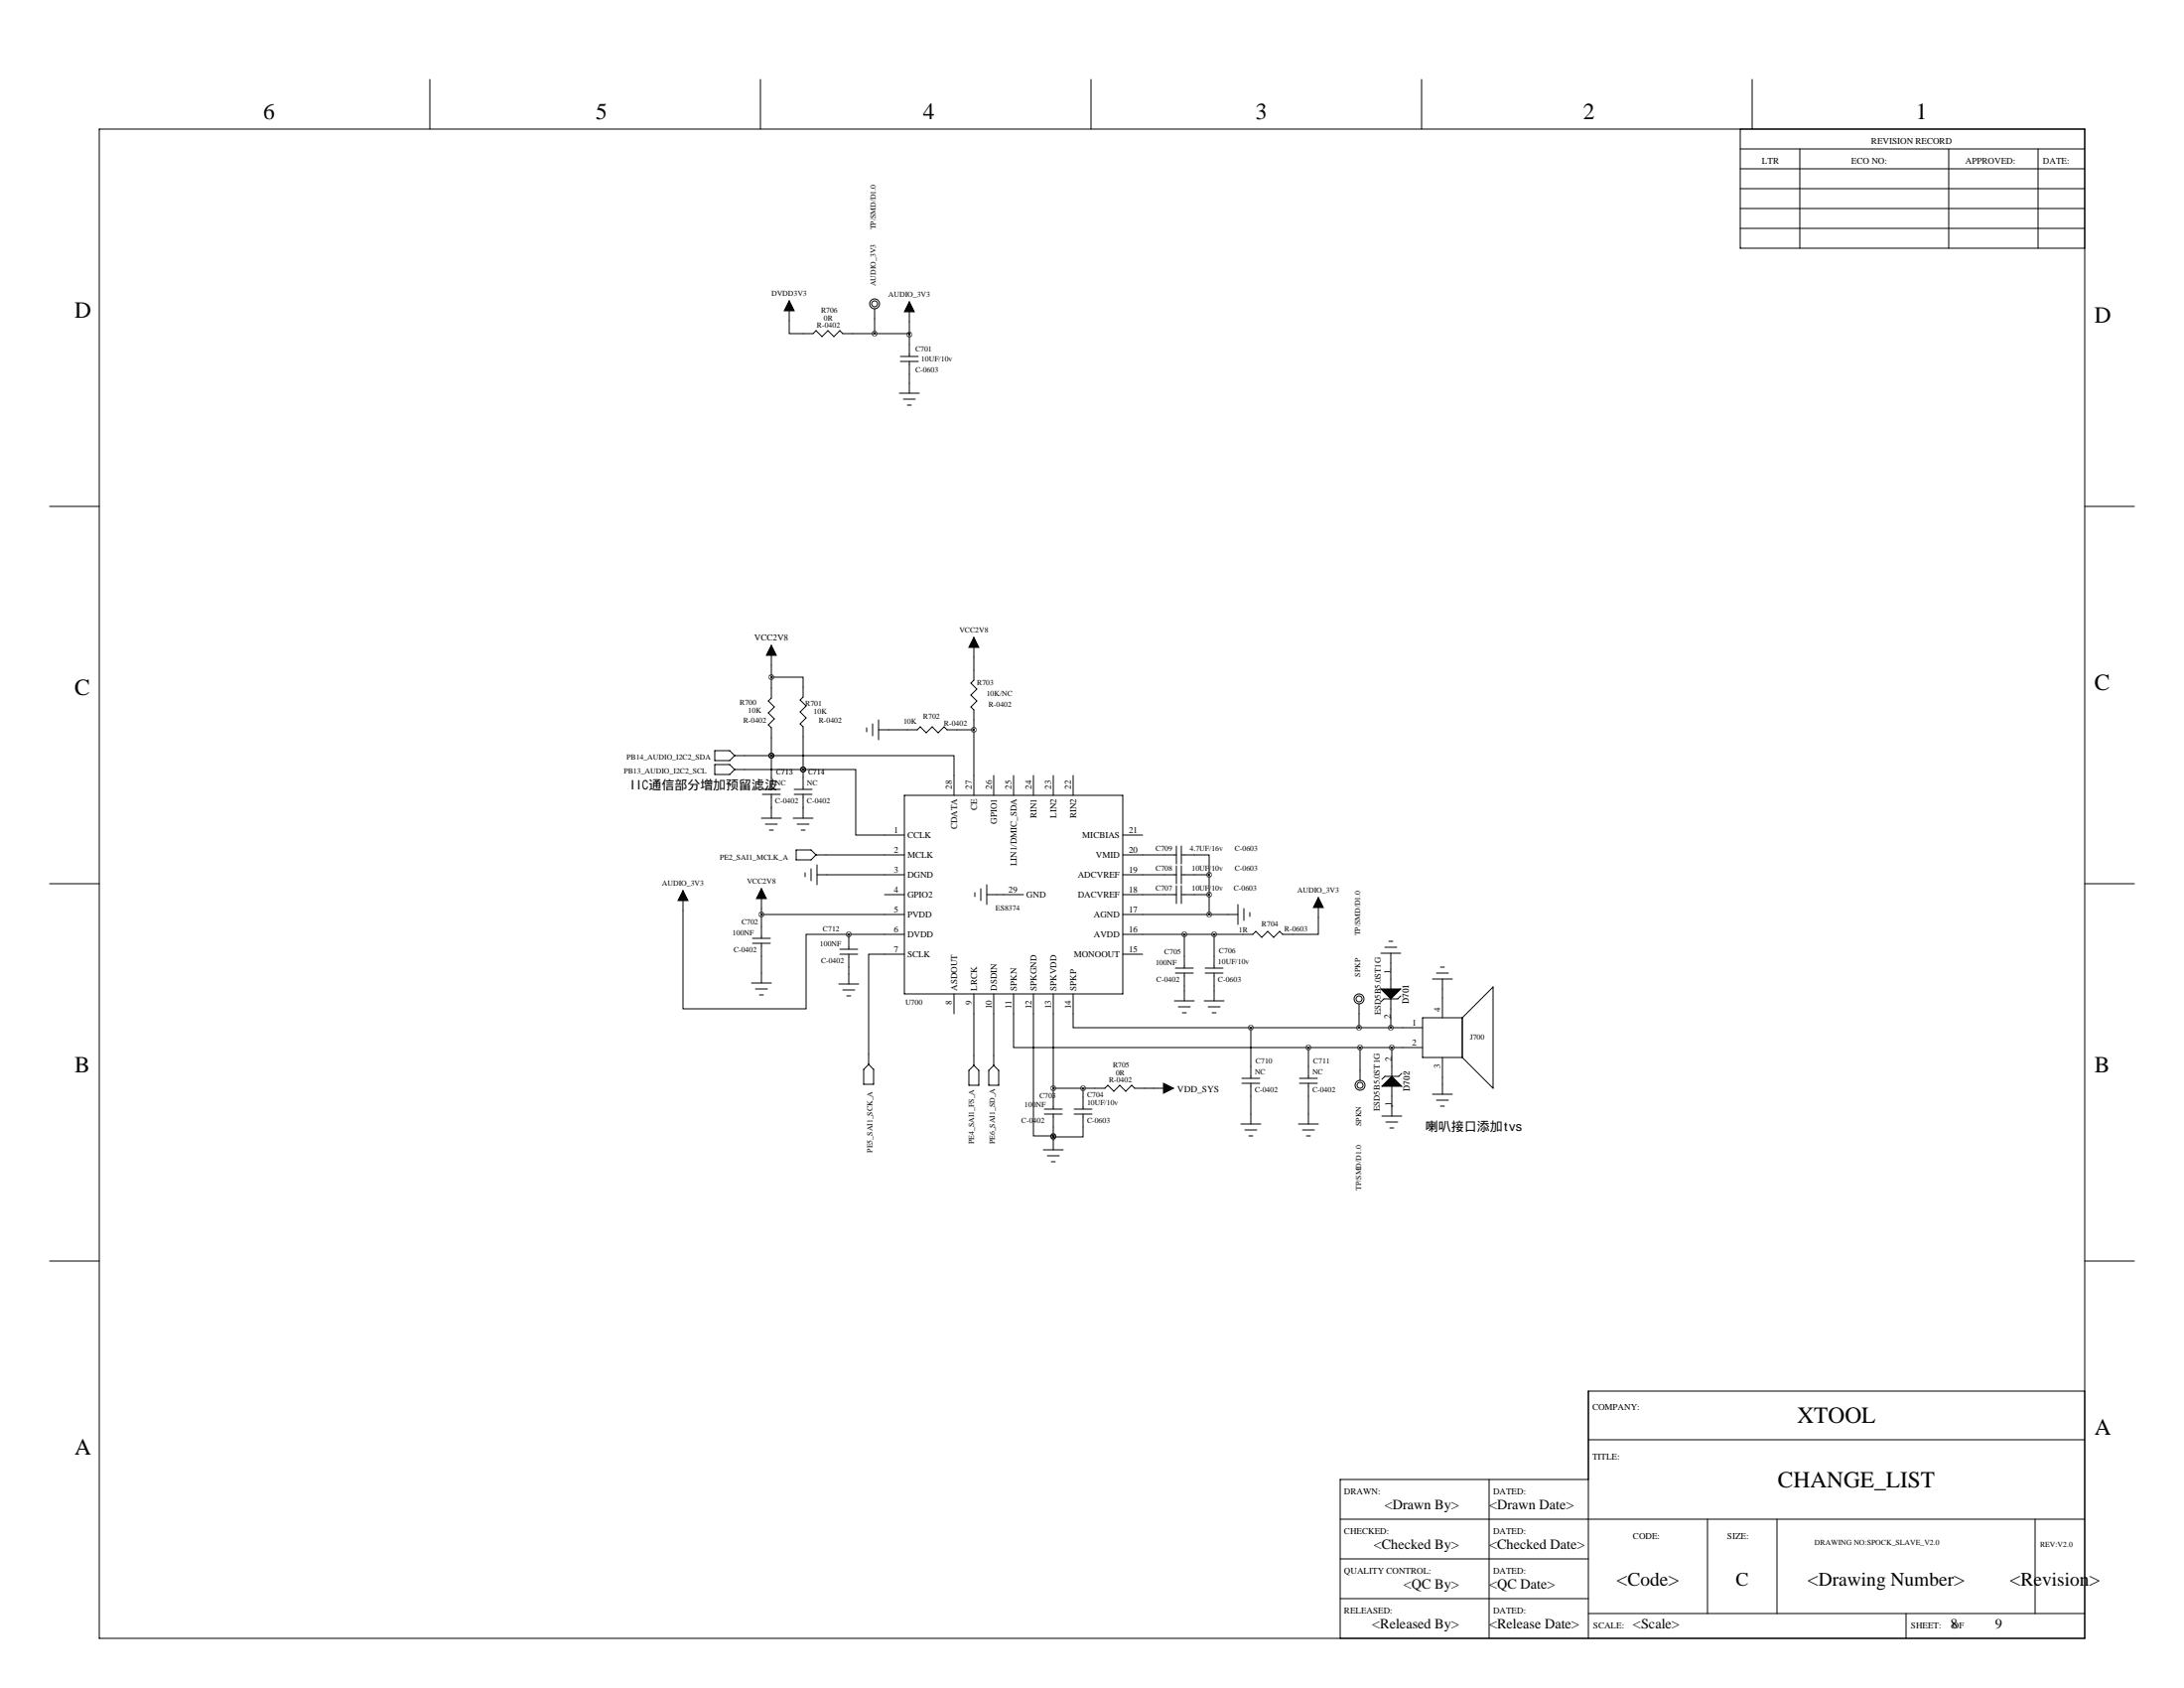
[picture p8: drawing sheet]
<svg xmlns="http://www.w3.org/2000/svg" width="559mm" height="432mm" viewBox="0 0 559 432" stroke-linecap="round" stroke-linejoin="round" font-family="sans-serif">
<g fill="none" stroke="#000" stroke-width=".25">
<path d="M25.4 33h508v386.1h-508zM110 20.3v12.7M194.6 20.3v12.7M279.1 20.3v12.7M363.7 20.3v12.7M445.3 38.1h88.1M445.3 33v30.5h88.1M448.3 20.3v12.7M460.5 38.1v25.4M498.6 38.1v25.4M521.5 38.1v25.4M445.3 48.3h88.1"/>
<path d="M445.3 43.2h88.1M445.3 53.3h88.1M445.3 58.4h88.1M201.9 77v8.3h6.1l.8-.7 1.5 1.5 1.5-1.5 1.6 1.5 1.5-1.5 .7 .7h8.2M223.8 79v6.3M232.7 77.2v14M223.8 85.3h8.9v.3M230.4 92.5h4.5M230.4 91.2h4.5M232.7 92.5v8.1M230.1 100.6h5.1M231.1 102.1h3.1"/>
<path d="M232.2 103.6h1M12.7 129.5h12.7M533.4 129.5h12.7M197.4 173.2h8.1v5.1l-.8 .8 1.5 1.5-1.5 1.5 1.5 1.5-1.5 1.6 .8 .7v16M197.4 165.1v13.5l-.8 .7 1.5 1.5-1.5 1.6 1.5 1.5-1.5 1.5 .8 .8v15.7M249.2 163.1v10.9l-.8 .8 1.5 1.5-1.5 1.5 1.5 1.5-1.5 1.5 .8 .8v21.9M182.9 195.6h3.8l1.3 1.2-1.3 1.3h-3.8zM182.9 192h3.8l1.3 1.3-1.3 1.3h-3.8zM188 196.8h17.5M188 193.3h9.4M197.4 193.3h46.7v10.2M197.4 193.3h.1"/>
<path d="M205.5 196.8h13.4v16.8h12.5M205.5 196.8h.1M221.7 186.2v1M223.3 185.2v3M224.8 186.7h9.9l.8-.8 1.5 1.6 1.5-1.6 1.5 1.6 1.6-1.6 .7 .8h6.9M224.8 184.1v5.1M254.3 198.4v5.1M259.3 198.4v5.1M264.4 198.4v5.1M269.5 198.4v5.1M274.6 198.4v5.1M194.8 209.3h5.1"/>
<path d="M195.1 203.2h4.5M195.1 201.9h4.5M195.8 210.8h3.1M196.8 212.3h1.1M197.4 203.2v6.1M202.9 209.3h5.1M203.2 203.2h4.6M203.2 201.9h4.6M203.7 217.4h3.8l1.3 1.3-1.3 1.3h-3.8zM204 210.8h3M205 212.3h1M205.5 203.2v6.1"/>
<path d="M208.8 218.7h22.6M231.4 203.5h55.9v50.8h-55.9zM287.3 213.6h5.1M287.3 218.7h13.7M301 216.4v4.6M302.3 218.7h7.1v5.1M302.3 216.4v4.6M12.7 226.1h12.7M174.8 227.8v30.3h31.4v-19.1h11M194.8 233.9h36.6M194.8 227.3v12.7M206 223.3v1"/>
<path d="M207.5 222.2v3.1M209 223.8h22.4M209 221.2v5.1M217.2 239h14.2M217.2 239v3.8M226.3 228.9h5.1M249.4 228.3v1.1M251 227.3v3.1M252.5 228.9h9.4M252.5 226.3v5.1M287.3 223.8h13.7M287.3 228.9h13.7"/>
<path d="M287.3 233.9h29.4M301 221.5v4.6M301 226.6v4.5M302.3 223.8h7.1M302.3 228.9h7.1M302.3 221.5v4.6M302.3 226.6v4.5M303 239v8.6M309.4 223.8v10.1M310.6 239v8.6M316.7 231.4v5.1M318.3 232.4v3.1"/>
<path d="M319.8 233.4v1M337.3 229.6v9.4h-9.1l-.8-.7-1.5 1.5-1.5-1.5-1.6 1.5-1.5-1.5-.8 .7h-33.2M533.4 226.1h12.7M192.3 251.5h5.1M192.5 241.3h4.6M192.5 240h4.6M193.3 253h3M194.3 254.5h1M194.8 241.3v10.2M214.6 251.7h5.1M214.9 244.1h4.6M214.9 242.8h4.6"/>
<path d="M215.6 253.2h3.1M216.7 254.8h1M217.2 244.1v7.6M231.4 244.1h-9.2v28.2M244.1 254.3v5M249.2 254.3v18.2M254.3 254.3v18.2M259.3 254.3v13.7h75.5M264.4 254.3v36.3h5.1M269.5 254.3v29.4M274.6 254.3v8.6h45.4M287.3 244.1h5.1"/>
<path d="M300.5 256h5.1M300.7 248.9h4.6M300.7 247.6h4.6M301.5 257.6h3M302.5 259.1h1M303 248.9v7.1M308.1 256h5.1M308.4 248.9h4.5M308.4 247.6h4.5M309.1 257.6h3.1M310.1 259.1h1M310.6 248.9v7.1"/>
<path d="M347.7 256.8v6.1M353.3 243.8h5.1M354.3 242.3h3.1M355.3 240.8h1.1M355.9 243.8v9.2M355.9 255.5v7.4M358.4 254.8l-.8 .7h-3.5l-.8 .8M366.5 250.4h5.1M367.5 248.9h3.1M368.6 247.4h1M369.1 250.4v9.9M222.2 272.3l1.3 1.3v3.8h-2.5v-3.8z"/>
<path d="M247.9 273.8l1.3-1.3 1.2 1.3v3.8h-2.5zM254.3 272.5l1.2 1.3v3.8h-2.5v-3.8zM269.5 278.4h13.2l.8-.8 1.5 1.5 1.5-1.5 1.5 1.5 1.6-1.5 .7 .8h9.9M277.1 278.4v5.3M317.8 277.1h4.5M317.8 275.8h4.5M320 262.9h44M320 262.9v12.9M320 277.1v10.4M332.5 277.1h4.6M332.5 275.8h4.6M334.8 268h29.2"/>
<path d="M334.8 268v7.8M334.8 277.1v10.4M348 268v8.4M356.1 268v7.3M356.1 277.9v7.6M358.6 274.6l-.7 .7h-3.6l-.7 .8M366.5 279.9h5.1M369.1 270.5v9.4M374.1 260.3l7.9-7.8v25.9l-7.9-7.9M374.1 260.3v10.2M374.1 260.3h-10.1v10.2h10.1M267 294.1h5"/>
<path d="M267.2 285h4.6M267.2 283.7h4.6M268 295.7h3M269 297.2h1M269.5 285v9.1M274.8 285h4.6M274.8 283.7h4.6M277.1 285v5.8h-7.6M317.5 287.5h5.1M318.5 289.1h3.1M319.5 290.6h1M332.2 287.5h5.1"/>
<path d="M333.2 289.1h3.1M334.3 290.6h1M353.6 285.5h5M354.6 287h3M355.6 288.5h1M356.1 283h.1M367.5 281.4h3.1M368.6 283h1M12.7 322.6h12.7M533.4 322.6h12.7M533.4 355.9h-127v63.2M381 378.5v40.6"/>
<path d="M406.4 368.3h127M406.4 378.5h-63.5v40.6M342.9 388.6h190.5M342.9 398.8h63.5M436.9 388.6v24.1M454.7 388.6v24.1M520.7 388.6v24.1M342.9 408.9h63.5M406.4 412.7h127M487.7 412.7v6.4"/>
<circle cx="223.8" cy="77.7" r="1.27"/>
<circle cx="223.8" cy="77.7" r=".76"/>
<circle cx="347.7" cy="255.5" r="1.27"/>
<circle cx="347.7" cy="255.5" r=".76"/>
<circle cx="348" cy="277.6" r="1.27"/>
<circle cx="348" cy="277.6" r=".76"/>
</g>
<path d="M201.9 77l1.3 2.5h-2.5zM232.7 77.2l1.2 2.6h-2.5zM197.4 165.1l1.2 2.5h-2.5zM249.2 163.1l1.2 2.5h-2.5zM174.8 227.8l1.2 2.6h-2.5zM194.8 227.3l1.3 2.6h-2.6zM337.3 229.6l1.3 2.6h-2.6zM353.3 253h5.1l-2.5 2.5zM297.7 277.1l2.5 1.3-2.5 1.3zM353.6 277.9l2.5-2.6 2.5 2.6z" fill="#000" stroke="#000" stroke-width=".25"/>
<path d="M309.3 233.9a.05 .05 0 0 0 .1 0 .05 .05 0 0 0-.1 0zM309.3 228.9a.05 .05 0 0 0 .1 0 .05 .05 0 0 0-.1 0zM303 239a.05 .05 0 0 0 .1 0 .05 .05 0 0 0-.1 0zM269.4 278.4a.05 .05 0 0 0 .1 0 .05 .05 0 0 0-.1 0zM269.4 290.8a.05 .05 0 0 0 .1 0 .05 .05 0 0 0-.1 0zM269.4 290.6a.05 .05 0 0 0 .1 0 .05 .05 0 0 0-.1 0zM309.3 223.8a.05 .05 0 0 0 .1 0 .05 .05 0 0 0-.1 0zM249.1 186.7a.05 .05 0 0 0 .1 0 .05 .05 0 0 0-.1 0zM310.6 239a.05 .05 0 0 0 .1 0 .05 .05 0 0 0-.1 0zM194.8 233.9a.05 .05 0 0 0 .1 0 .05 .05 0 0 0-.1 0zM232.6 85.6a.05 .05 0 0 0 .1 0 .05 .05 0 0 0-.1 0zM197.3 193.3a.05 .05 0 0 0 .1 0 .05 .05 0 0 0-.1 0zM205.4 196.9a.05 .05 0 0 0 .1 0 .05 .05 0 0 0-.1 0zM197.3 173.2a.05 .05 0 0 0 .1 0 .05 .05 0 0 0-.1 0zM347.9 268a.05 .05 0 0 0 .1 0 .05 .05 0 0 0-.1 0zM347.7 262.9a.05 .05 0 0 0 .1 0 .05 .05 0 0 0-.1 0zM277.1 278.4a.05 .05 0 0 0 .1 0 .05 .05 0 0 0-.1 0zM334.7 268a.05 .05 0 0 0 .1 0 .05 .05 0 0 0-.1 0zM320 262.9a.05 .05 0 0 0 .1 0 .05 .05 0 0 0-.1 0zM223.7 85.3a.05 .05 0 0 0 .1 0 .05 .05 0 0 0-.1 0zM217.1 239a.05 .05 0 0 0 .1 0 .05 .05 0 0 0-.1 0zM197.3 193.3a.05 .05 0 0 0 .1 0 .05 .05 0 0 0-.1 0zM205.4 196.9a.05 .05 0 0 0 .1 0 .05 .05 0 0 0-.1 0zM355.8 262.9a.05 .05 0 0 0 .1 0 .05 .05 0 0 0-.1 0zM356.1 268a.05 .05 0 0 0 .1 0 .05 .05 0 0 0-.1 0z" fill="#000" stroke="#000" stroke-width="1.3"/>
<g font-size="5.9">
<text x="67.3" y="30.5">6</text>
<text x="152.4" y="30.5">5</text>
<text x="236.2" y="30.5">4</text>
<text x="321.3" y="30.5">3</text>
<text x="405.1" y="30.5">2</text>
<text x="490.2" y="30.5">1</text>
<text x="19" y="81.3">D</text>
<text x="535.9" y="82.6">D</text>
<text x="19" y="177.8">C</text>
<text x="535.9" y="176.5">C</text>
<text x="19" y="274.3">B</text>
<text x="535.9" y="274.3">B</text>
<text x="459.9" y="364">XTOOL</text>
<text x="535.9" y="367">A</text>
<text x="19" y="372.1">A</text>
<text x="454.9" y="380.5">CHANGE_LIST</text>
</g>
<g font-size="4.9">
<text x="413.7" y="405.5">&lt;Code&gt;</text>
<text x="444.1" y="405.5">C</text>
<text x="462.5" y="405.5">&lt;Drawing Number&gt;</text>
<text x="514.2" y="405.5">&lt;Revision&gt;</text>
</g>
<g font-size="3.6">
<text x="354.3" y="386">&lt;Drawn By&gt;</text>
<text x="381" y="386">&lt;Drawn Date&gt;</text>
<text x="351.5" y="396.2">&lt;Checked By&gt;</text>
<text x="381" y="396.2">&lt;Checked Date&gt;</text>
<text x="359.1" y="406.4">&lt;QC By&gt;</text>
<text x="381" y="406.4">&lt;QC Date&gt;</text>
<text x="351.1" y="416.5">&lt;Released By&gt;</text>
<text x="381" y="416.5">&lt;Release Date&gt;</text>
<text x="417.8" y="416.5">&lt;Scale&gt;</text>
<text x="499.1" y="416.5">8</text>
<text x="510.5" y="416.5">9</text>
</g>
<g font-size="3.3">
<text x="161" y="201.9">IIC通信部分增加预留滤波</text>
<text x="364.7" y="289.3">喇叭接口添加tvs</text>
</g>
<g font-size="2.4">
<text x="355.9" y="249.2" transform="rotate(-90 355.9 249.2)">1</text>
<text x="355.9" y="260.5" transform="rotate(-90 355.9 260.5)">2</text>
<text x="356.1" y="271.5" transform="rotate(-90 356.1 271.5)">2</text>
<text x="301.2" y="279.4">VDD_SYS</text>
<text x="356.1" y="282.9" transform="rotate(-90 356.1 282.9)">1</text>
</g>
<g font-size="2.3">
<text x="450.8" y="41.9">LTR</text>
<text x="473.7" y="41.9">ECO NO:</text>
<text x="478.8" y="36.8">REVISION RECORD</text>
<text x="502.9" y="41.9">APPROVED:</text>
<text x="522.7" y="41.9">DATE:</text>
<text x="193" y="163.8">VCC2V8</text>
<text x="243.6" y="201.9" transform="rotate(-90 243.6 201.9)">28</text>
<text x="248.7" y="201.9" transform="rotate(-90 248.7 201.9)">27</text>
<text x="253.7" y="201.9" transform="rotate(-90 253.7 201.9)">26</text>
<text x="258.8" y="201.9" transform="rotate(-90 258.8 201.9)">25</text>
<text x="263.9" y="201.9" transform="rotate(-90 263.9 201.9)">24</text>
<text x="269" y="201.9" transform="rotate(-90 269 201.9)">23</text>
<text x="274.1" y="201.9" transform="rotate(-90 274.1 201.9)">22</text>
<text x="250" y="207.2" transform="rotate(-90 250 207.2)">CE</text>
<text x="265.2" y="209.3" transform="rotate(-90 265.2 209.3)">RIN1</text>
<text x="270.3" y="209.2" transform="rotate(-90 270.3 209.2)">LIN2</text>
<text x="275.4" y="209.3" transform="rotate(-90 275.4 209.3)">RIN2</text>
<text x="228.7" y="213.1">1</text>
<text x="232.2" y="214.4">CCLK</text>
<text x="244.9" y="212.1" transform="rotate(-90 244.9 212.1)">CDATA</text>
<text x="255" y="210.7" transform="rotate(-90 255 210.7)">GPIO1</text>
<text x="276.9" y="214.4">MICBIAS</text>
<text x="288.8" y="213.1">21</text>
<text x="228.7" y="218.2">2</text>
<text x="232.2" y="219.5">MCLK</text>
<text x="260.1" y="221.6" transform="rotate(-90 260.1 221.6)">LIN1/DMIC_SDA</text>
<text x="280.4" y="219.5">VMID</text>
<text x="288.8" y="218.2">20</text>
<text x="228.7" y="223.3">3</text>
<text x="232.2" y="224.6">DGND</text>
<text x="275.8" y="224.6">ADCVREF</text>
<text x="288.8" y="223.3">19</text>
<text x="228.7" y="228.3">4</text>
<text x="228.7" y="233.4">5</text>
<text x="232.2" y="229.6">GPIO2</text>
<text x="258.1" y="228.3">29</text>
<text x="262.6" y="229.6">GND</text>
<text x="275.8" y="229.6">DACVREF</text>
<text x="288.8" y="228.3">18</text>
<text x="288.8" y="233.4">17</text>
<text x="228.7" y="238.5">6</text>
<text x="232.2" y="234.7">PVDD</text>
<text x="232.2" y="239.8">DVDD</text>
<text x="279.9" y="234.7">AGND</text>
<text x="279.9" y="239.8">AVDD</text>
<text x="288.8" y="238.5">16</text>
<text x="228.7" y="243.6">7</text>
<text x="232.2" y="244.9">SCLK</text>
<text x="274.8" y="244.9">MONOOUT</text>
<text x="288.8" y="243.6">15</text>
<text x="243.6" y="256.9" transform="rotate(-90 243.6 256.9)">8</text>
<text x="244.9" y="253.5" transform="rotate(-90 244.9 253.5)">ASDOUT</text>
<text x="248.7" y="256.9" transform="rotate(-90 248.7 256.9)">9</text>
<text x="250" y="253.5" transform="rotate(-90 250 253.5)">LRCK</text>
<text x="255" y="253.5" transform="rotate(-90 255 253.5)">DSDIN</text>
<text x="260.1" y="253.5" transform="rotate(-90 260.1 253.5)">SPKN</text>
<text x="265.2" y="253.5" transform="rotate(-90 265.2 253.5)">SPKGND</text>
<text x="270.3" y="253.5" transform="rotate(-90 270.3 253.5)">SPKVDD</text>
<text x="275.4" y="253.5" transform="rotate(-90 275.4 253.5)">SPKP</text>
<text x="360.4" y="256.9" transform="rotate(-90 360.4 256.9)">D701</text>
<text x="253.7" y="258.1" transform="rotate(-90 253.7 258.1)">10</text>
<text x="258.8" y="258.1" transform="rotate(-90 258.8 258.1)">11</text>
<text x="263.9" y="258.1" transform="rotate(-90 263.9 258.1)">12</text>
<text x="269" y="258.1" transform="rotate(-90 269 258.1)">13</text>
<text x="274.1" y="258.1" transform="rotate(-90 274.1 258.1)">14</text>
<text x="361.3" y="262.4">1</text>
<text x="368.6" y="258.8" transform="rotate(-90 368.6 258.8)">4</text>
<text x="361.3" y="267.5">2</text>
<text x="368.6" y="273.2" transform="rotate(-90 368.6 273.2)">3</text>
<text x="360.7" y="279.1" transform="rotate(-90 360.7 279.1)">D702</text>
<text x="407.4" y="360.7">COMPANY:</text>
<text x="407.4" y="373.4">TITLE:</text>
<text x="343.9" y="382.3">DRAWN:</text>
<text x="382" y="382.3">DATED:</text>
<text x="343.9" y="392.4">CHECKED:</text>
<text x="382" y="392.4">DATED:</text>
<text x="417.8" y="393.7">CODE:</text>
<text x="442" y="393.7">SIZE:</text>
<text x="343.9" y="402.6">QUALITY CONTROL:</text>
<text x="382" y="402.6">DATED:</text>
<text x="343.9" y="412.7">RELEASED:</text>
<text x="382" y="412.7">DATED:</text>
<text x="407.7" y="416.6">SCALE:</text>
<text x="488.9" y="416.6">SHEET:</text>
<text x="499.6" y="416.6">OF</text>
</g>
<g font-size="2.2">
<text x="353.3" y="259.6" transform="rotate(-90 353.3 259.6)">ESD5B5.0ST1G</text>
<text x="353.1" y="284.2" transform="rotate(-90 353.1 284.2)">ESD5B5.0ST1G</text>
</g>
<g font-size="2">
<text x="224.1" y="58.8" transform="rotate(-90 224.1 58.8)">TP/SMD/D1.0</text>
<text x="197.4" y="75.7">DVDD3V3</text>
<text x="224.1" y="73.2" transform="rotate(-90 224.1 73.2)">AUDIO_3V3</text>
<text x="227.3" y="75.9">AUDIO_3V3</text>
<text x="209" y="83.8">R-0402</text>
<text x="210.1" y="80">R706</text>
<text x="210.8" y="82">0R</text>
<text x="234.2" y="89.9">C701</text>
<text x="234.2" y="95.3">C-0603</text>
<text x="235.7" y="92.5">10UF/10v</text>
<text x="245.5" y="161.8">VCC2V8</text>
<text x="250" y="175.3">R703</text>
<text x="252.4" y="178.1">10K/NC</text>
<text x="189.3" y="180.4">R700</text>
<text x="190.2" y="185">R-0402</text>
<text x="191.4" y="182.4">10K</text>
<text x="206" y="180.7">R701</text>
<text x="208.2" y="182.7">10K</text>
<text x="209.5" y="185">R-0402</text>
<text x="231.1" y="185.2">10K</text>
<text x="236.2" y="183.9">R702</text>
<text x="241.6" y="185.7">R-0402</text>
<text x="252.9" y="180.9">R-0402</text>
<text x="159.6" y="197.9">PB13_AUDIO_I2C2_SCL</text>
<text x="160.3" y="194.3">PB14_AUDIO_I2C2_SDA</text>
<text x="198.4" y="200.9">NC</text>
<text x="198.6" y="198.1">C713</text>
<text x="206.5" y="200.9">NC</text>
<text x="206.8" y="198.1">C714</text>
<text x="198.4" y="205.5">C-0402</text>
<text x="206.5" y="205.5">C-0402</text>
<text x="184.2" y="220">PE2_SAI1_MCLK_A</text>
<text x="295.7" y="217.8">C709</text>
<text x="304.5" y="217.8">4.7UF/16v</text>
<text x="315.9" y="217.8">C-0603</text>
<text x="169.4" y="226.6">AUDIO_3V3</text>
<text x="191.1" y="226.1">VCC2V8</text>
<text x="295.7" y="227.9">C707</text>
<text x="295.7" y="222.8">C708</text>
<text x="304.9" y="227.9">10UF/10v</text>
<text x="304.9" y="222.8">10UF/10v</text>
<text x="315.7" y="227.9">C-0603</text>
<text x="315.9" y="222.8">C-0603</text>
<text x="254.8" y="233">ES8374</text>
<text x="332" y="228.3">AUDIO_3V3</text>
<text x="187.5" y="239.3">100NF</text>
<text x="189.7" y="236.5">C702</text>
<text x="210.6" y="238.3">C712</text>
<text x="317" y="238.5">1R</text>
<text x="322.8" y="237">R704</text>
<text x="328.7" y="238.3">R-0603</text>
<text x="348.1" y="239.4" transform="rotate(-90 348.1 239.4)">TP/SMD/D1.0</text>
<text x="187.7" y="243.6">C-0402</text>
<text x="209.8" y="242.1">100NF</text>
<text x="297.9" y="244.1">C705</text>
<text x="311.9" y="243.8">C706</text>
<text x="210.1" y="246.4">C-0402</text>
<text x="295.7" y="246.9">100NF</text>
<text x="295.9" y="251.2">C-0402</text>
<text x="311.7" y="251.2">C-0603</text>
<text x="311.7" y="246.6">10UF/10v</text>
<text x="348.1" y="249.8" transform="rotate(-90 348.1 249.8)">SPKP</text>
<text x="231.6" y="257">U700</text>
<text x="376.1" y="265.9">J700</text>
<text x="284.7" y="273">R705</text>
<text x="285.5" y="275.1">0R</text>
<text x="321.1" y="274.8">NC</text>
<text x="321.3" y="272">C710</text>
<text x="335.8" y="274.8">NC</text>
<text x="336" y="272">C711</text>
<text x="265.9" y="280.9">C703</text>
<text x="278.1" y="280.7">C704</text>
<text x="283.7" y="276.9">R-0402</text>
<text x="321.1" y="279.4">C-0402</text>
<text x="335.8" y="279.4">C-0402</text>
<text x="261.4" y="287.3">C-0402</text>
<text x="262.1" y="283.2">100NF</text>
<text x="278.1" y="287.3">C-0603</text>
<text x="278.1" y="282.7">10UF/10v</text>
<text x="249.2" y="292.6" transform="rotate(-90 249.2 292.6)">PE4_SAI1_FS_A</text>
<text x="254.6" y="292.7" transform="rotate(-90 254.6 292.7)">PE6_SAI1_SD_A</text>
<text x="348.3" y="288" transform="rotate(-90 348.3 288)">SPKN</text>
<text x="223.3" y="294.8" transform="rotate(-90 223.3 294.8)">PE5_SAI1_SCK_A</text>
<text x="348.3" y="304.5" transform="rotate(-90 348.3 304.5)">TP/SMD/D1.0</text>
<text x="464.3" y="395.2">DRAWING NO:SPOCK_SLAVE_V2.0</text>
<text x="522" y="395.7">REV:V2.0</text>
</g>
</svg>
